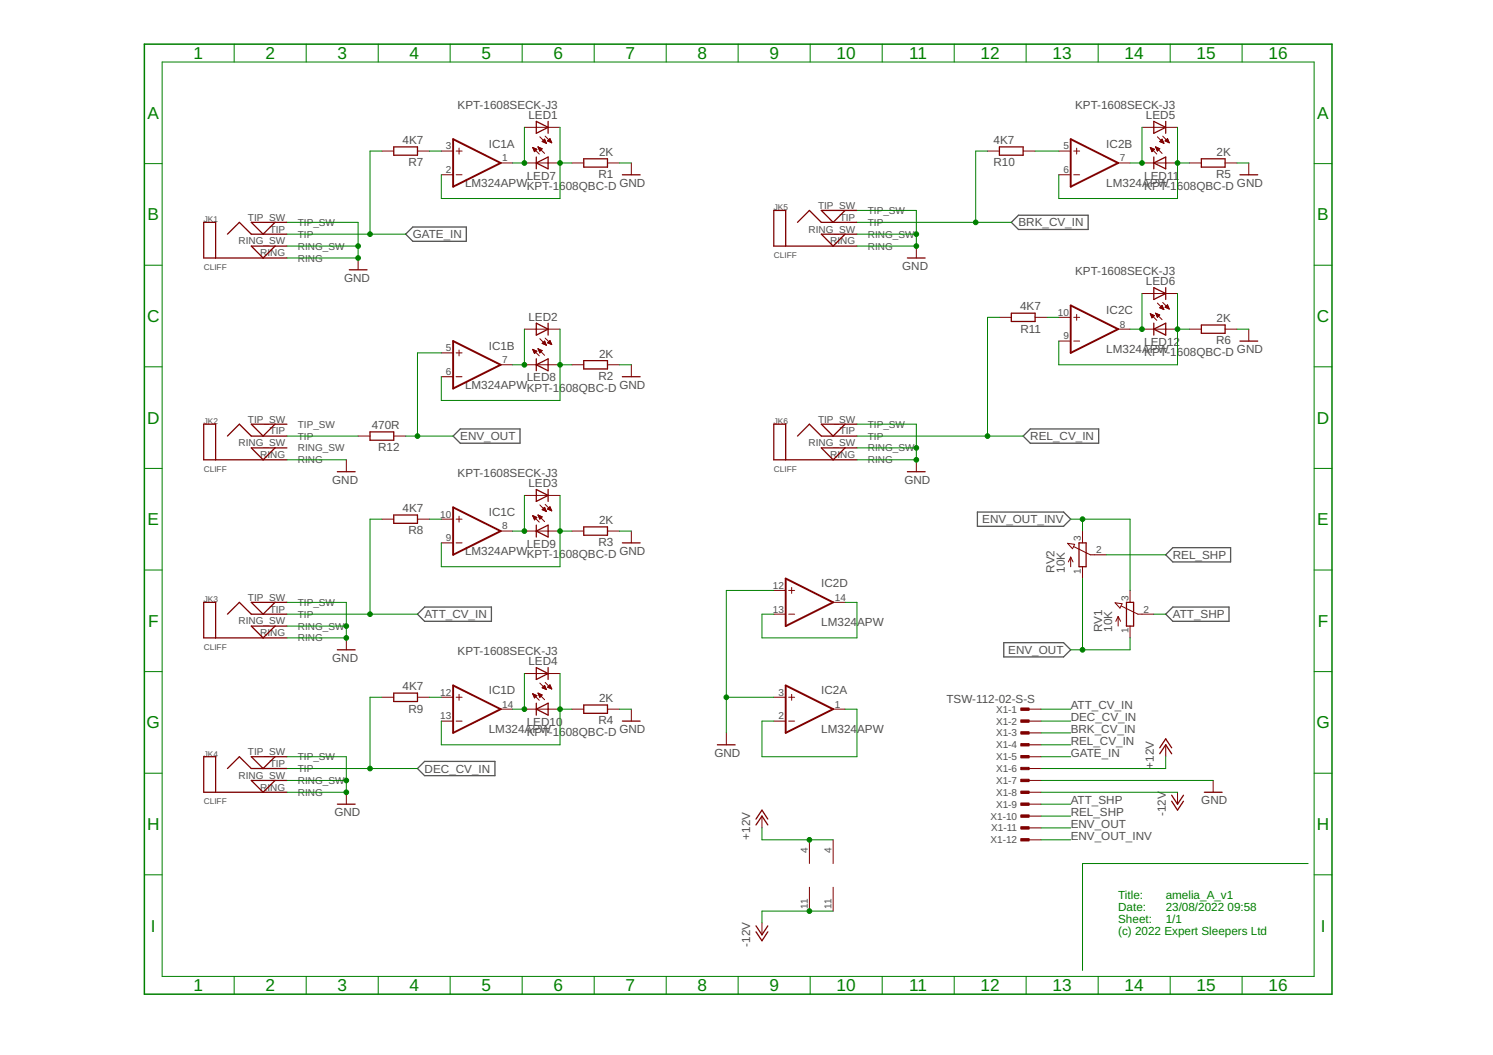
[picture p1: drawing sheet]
<svg xmlns="http://www.w3.org/2000/svg" width="297mm" height="210mm" viewBox="0 0 297 210" stroke-linecap="round" stroke-linejoin="round" font-family="sans-serif">
<path d="M82.1 45.2h10.7v2.8h-10.7l-1.4-1.4zM201.2 44.2l1.4-1.4h13.9v2.9h-13.9zM90.1 86.8l1.5-1.5h11.9v2.9h-11.9zM205 85.3h13.6v2.9h-13.6l-1.4-1.4zM194.5 101.9h17.1l1.4 1.4-1.4 1.4h-17.1zM231.9 110.4l1.4-1.4h11.5v2.8h-11.5zM83.1 122.2l1.4-1.4h13.3v2.8h-13.3zM199.7 127.9h11.9l1.4 1.4-1.4 1.4h-11.9zM233.3 120.8h11.2v2.8h-11.2l-1.4-1.4zM83.1 152.9l1.4-1.4h14v2.8h-14z" fill="none" stroke="#505050" stroke-width=".25"/>
<g fill="none" stroke="#800000" stroke-width=".25">
<path d="M78.3 29.2h4.8v1.7h-4.8zM106.7 24.2l2.4 1.1-2.4 1.2zM106.7 32.4l2.4-1.2v2.4zM106.7 31.2v2.4M109.1 24.2v2.3M116.1 31.6h4.8v1.7h-4.8zM123.8 34.8h3.6M198.8 29.2h4.8v1.7h-4.8zM229.6 32.4l2.3-1.2v2.4zM229.6 24.2l2.3 1.1-2.3 1.2zM229.6 31.2v2.4M231.9 24.2v2.3"/>
<path d="M239 31.6h4.7v1.7h-4.7zM246.7 34.8h3.5M42.9 51.3v-7.1h-2.4v7.1h16.6M45.3 46.6l2.3-2.4 2.4 2.4h7.1M54.7 49l-2.4 2.3-2.3-2.3h7.1M54.7 44.2l-2.4 2.4-2.3-2.4h7.1M69.5 53.7h3.5M156.3 49v-7.1h-2.4v7.1h16.6M158.7 44.2l2.3-2.3 2.4 2.3h7.1M168.1 41.9l-2.3 2.3-2.4-2.3h7.1M168.1 46.6l-2.3 2.4-2.4-2.4h7.1M180.5 51.3h3.6"/>
<path d="M229.6 57.2l2.3 1.2-2.3 1.2zM231.9 57.2v2.4M106.7 72.6l2.4-1.2v2.4zM106.7 64.3l2.4 1.2-2.4 1.2zM106.7 71.4v2.4M109.1 64.3v2.4M116.1 71.8h4.8v1.6h-4.8zM123.8 75h3.6M201.2 62.3h4.7v1.7h-4.7zM229.6 65.5l2.3-1.2v2.4zM229.6 64.3v2.4M239 64.7h4.7v1.6h-4.7z"/>
<path d="M246.7 67.9h3.5M42.9 91.5v-7.1h-2.4v7.1h16.6M45.3 86.8l2.3-2.4 2.4 2.4h7.1M54.7 84.4l-2.4 2.4-2.3-2.4h7.1M54.7 89.1l-2.4 2.4-2.3-2.4h7.1M67.1 93.9h3.6M73.6 85.9h4.7v1.7h-4.7zM106.7 97.4l2.4 1.2-2.4 1.2zM109.1 97.4v2.4M156.3 91.5v-7.1h-2.4v7.1h16.6M158.7 86.8l2.3-2.4 2.4 2.4h7.1M168.1 84.4l-2.3 2.4-2.4-2.4h7.1"/>
<path d="M168.1 89.1l-2.3 2.4-2.4-2.4h7.1M180.5 93.9h3.6M54.7 119.8l-2.4 2.4-2.3-2.4h7.1M78.3 102.5h4.8v1.6h-4.8zM106.7 105.7l2.4-1.2v2.3zM106.7 104.5v2.3M116.1 104.8h4.8v1.7h-4.8zM123.8 108h3.6M214.7 108h1.4v4.8h-1.4zM224.1 119.8h1.4v4.8h-1.4zM42.9 126.9v-7.1h-2.4v7.1h16.6M45.3 122.2l2.3-2.4 2.4 2.4h7.1"/>
<path d="M54.7 124.6l-2.4 2.3-2.3-2.3h7.1M67.1 129.3h3.6M78.3 137.9h4.8v1.7h-4.8zM106.7 132.8l2.4 1.2-2.4 1.2zM106.7 139.9v2.4M109.1 132.8v2.4M42.9 157.6v-7h-2.4v7h16.6M45.3 152.9l2.3-2.3 2.4 2.3h7.1M54.7 150.6l-2.4 2.3-2.3-2.3h7.1M54.7 155.3l-2.4 2.3-2.3-2.3h7.1M67.1 160h3.6M106.7 141.1l2.4-1.2v2.4z"/>
<path d="M116.1 140.3h4.8v1.6h-4.8zM123.8 143.5h3.6M142.7 148.2h3.6M230.7 150l1.2-1.8 1.2 1.8M230.7 148.8l1.2-1.8 1.2 1.8M233.1 158.2l1.2 1.8 1.2-1.8M233.1 159.4l1.2 1.8 1.2-1.8M239.6 157.6h3.5M150.4 164.1l1.2-1.7 1.2 1.7M150.4 163l1.2-1.8 1.2 1.8M150.4 184.2l1.2 1.8 1.2-1.8M150.4 185.4l1.2 1.8 1.2-1.8"/>
</g>
<g fill="none" stroke="#800000" stroke-width=".2">
<path d="M76 30.1h2.3M83.1 30.1h2.3M87.8 30.1h2.3M87.8 34.8h2.3M90.7 30.1h1.2M90.7 34.8h1.2M91.3 29.5v1.1M99.6 32.4h2.4M104.3 25.3h7.1M104.3 32.4h7.1M106 29.3l1.3 1.3M106 29.3l.8 .4"/>
<path d="M106 29.3l.3 .9 .5-.5M106 29.4h.1M106 29.5h.3M106.1 29.6h.5M106.1 29.7h.7M106.2 29.8h.5M106.2 29.9h.4M106.3 30h.2M106.3 30.1h.1M107 29.2l1.4 1.3M107 29.2l.9 .4M107 29.2l.4 .9"/>
<path d="M107.1 29.3h.1M107.1 29.4h.3M107.2 29.5h.4M107.2 29.6h.7M107.3 29.7h.5M107.3 29.8h.4M107.3 29.9h.2M107.4 30h.1M107.4 27.2l1.3 1.3M107.9 28.2l.8 .3M107.9 29.6l-.5 .5M107.9 28.2h.6"/>
<path d="M108 28h.5M108.1 27.9h.4M108.1 28.3h.5M108.2 27.8h.2M108.3 27.7h.1M108.4 27.7l-.5 .5M108.4 27.7l.3 .8M108.4 28.4h.2M108.5 27.1l1.3 1.3M108.6 28.5h.1M108.9 28h.7M108.9 28l.9 .4"/>
<path d="M109.1 27.9h.5M109.2 27.8h.3M109.2 28.2h.5M109.3 27.7h.2M109.4 27.6h.1M109.4 27.6l-.5 .4M109.4 27.6l.4 .8M109.5 28.3h.2M109.7 28.4h.1M113.8 32.4h2.3M120.9 32.4h2.3M125.6 32.4v2.4"/>
<path d="M196.5 30.1h2.3M203.6 30.1h2.3M210.7 30.1h2.3M210.7 34.8h2.3M213.6 30.1h1.2M213.6 34.8h1.2M214.2 29.5v1.1M222.5 32.4h2.3M227.2 25.3h7.1M227.2 32.4h7.1M228.9 29.3l1.2 1.3M228.9 29.4h.1"/>
<path d="M228.9 29.3l.8 .4M228.9 29.3l.3 .9 .5-.5M228.9 29.5h.3M229 29.6h.4M229 29.7h.7M229 29.8h.6M229.1 29.9h.3M229.2 30h.1M229.2 30.1h.1M229.9 29.2l1.3 1.3M229.9 29.2l.8 .4M229.9 29.2l.4 .9"/>
<path d="M229.9 29.3h.1M230 29.4h.3M230 29.5h.5M230.1 29.6h.6M230.1 29.7h.5M230.2 29.8h.3M230.2 29.9h.2M230.3 30h.1M230.3 27.2l1.3 1.3M230.7 28.2l.9 .3M230.7 28.2h.7M230.7 29.6l-.4 .5"/>
<path d="M230.8 28h.6M231 27.9h.3M231 28.3h.5M231.1 27.8h.2M231.2 27.7h.1M231.2 27.7l-.5 .5M231.2 27.7l.4 .8M231.2 28.4h.3M231.3 27.1l1.3 1.3M231.5 28.5h.1M231.8 28h.7M231.9 27.9h.5"/>
<path d="M232 27.8h.4M232.1 28.2h.4M232.1 27.7h.2M232.2 27.6h.1M232.3 27.6l-.5 .4 .8 .4M232.3 27.6l.3 .8M232.3 28.3h.3M232.6 28.4h.1M236.6 32.4h2.4M243.7 32.4h2.4M248.5 32.4v2.4M71.2 51.3v2.4"/>
<path d="M182.3 49v2.3M227.2 58.4h7.1M87.8 70.2h2.3M87.8 75h2.3M90.7 70.2h1.2M90.7 75h1.2M91.3 69.6v1.2M99.6 72.6h2.4M104.3 65.5h7.1M104.3 72.6h7.1M106 69.5l1.3 1.3M106 69.5l.8 .4-.5 .4z"/>
<path d="M106 69.5h.1M106 69.6h.3M106.1 69.7h.4M106.1 69.8h.7M106.2 70h.5M106.2 70.1h.4M106.3 70.2h.2M106.3 70.3h.1M107 69.4l1.4 1.3M107 69.4l.9 .3M107 69.4l.4 .8 .5-.5M107.1 69.4h.1"/>
<path d="M107.1 69.5h.3M107.1 69.6h.5M107.2 69.7h.7M107.3 69.8h.5M107.3 70h.4M107.3 70.1h.2M107.4 70.2h.1M107.4 67.4l1.3 1.3M107.9 68.3l.8 .4M107.9 68.3l.5-.4 .3 .8M107.9 68.3h.6M108 68.2h.5"/>
<path d="M108.1 68.4h.5M108.1 68.1h.4M108.2 68h.2M108.3 67.9h.1M108.4 68.5h.2M108.5 67.3l1.3 1.3M108.6 68.6h.1M108.9 68.2h.7M109.1 68.1h.5M109.2 68h.3M109.2 68.3h.5M109.3 67.9h.2"/>
<path d="M109.4 67.8h.1M109.4 67.7l.4 .9-.9-.4zM109.4 68.4h.3M109.7 68.5h.1M113.8 72.6h2.3M120.9 72.6h2.3M125.6 72.6v2.4M198.8 63.1h2.4M205.9 63.1h2.4M210.7 63.1h2.3M210.7 67.9h2.3M213.6 63.1h1.2"/>
<path d="M213.6 67.9h1.2M214.2 62.5v1.2M222.5 65.5h2.3M227.2 65.5h7.1M228.9 62.4l1.2 1.3M228.9 62.4l.8 .4-.5 .4zM228.9 62.5h.1M228.9 62.6h.4M229 62.7h.5M229 62.8h.6M229.1 62.9h.4M229.1 63h.3"/>
<path d="M229.2 63.1h.1M229.9 62.3l1.3 1.3M229.9 62.3l.8 .4-.4 .4zM229.9 62.4h.2M230 62.5h.3M230 62.6h.6M230.1 62.7h.6M230.1 62.8h.5M230.2 62.9h.3M230.2 63h.2M230.3 60.3l1.3 1.3M230.7 61.2l.5-.4 .4 .8z"/>
<path d="M230.8 61.3h.6M230.8 61.2h.6M230.9 61.1h.4M231 60.9h.3M231.1 61.4h.4M231.1 60.8h.1M231.3 60.2l1.3 1.3M231.3 61.5h.2M231.8 61.1l.5-.5 .3 .9zM231.9 61.1h.6M231.9 61.2h.6M232 60.9h.4"/>
<path d="M232.1 60.8h.2M232.2 61.3h.3M232.2 60.7h.1M232.4 61.4h.2M236.6 65.5h2.4M243.7 65.5h2.4M248.5 65.5v2.4M68.9 91.5v2.4M71.2 86.8h2.4M78.3 86.8h2.4M104.3 98.6h7.1M182.3 91.5v2.4"/>
<path d="M76 103.3h2.3M83.1 103.3h2.3M87.8 103.3h2.3M87.8 108h2.3M90.7 103.3h1.2M90.7 108h1.2M91.3 102.7v1.2M99.6 105.7h2.4M104.3 105.7h7.1M106 102.6l1.3 1.3M106 102.6l.8 .3-.5 .5M106 102.6l.3 .8"/>
<path d="M106 102.6h.1M106 102.7h.4M106.1 102.9h.5M106.2 103h.6M106.2 103.1h.5M106.2 103.2h.4M106.3 103.3h.1M106.3 103.4h.1M107 102.5l1.4 1.3M107 102.5l.9 .3-.5 .5zM107.1 102.5h.1M107.1 102.6h.3"/>
<path d="M107.2 102.7h.5M107.2 102.9h.6M107.3 103h.4M107.3 103.1h.3M107.4 103.2h.1M107.4 100.5l1.3 1.3M107.9 101.4l.5-.5 .3 .9zM107.9 101.4h.7M108 101.3h.5M108.1 101.2h.4M108.2 101.5h.4M108.2 101.1h.2"/>
<path d="M108.3 101h.1M108.4 101.6h.2M108.5 100.4l1.3 1.2M108.9 101.3l.5-.5 .4 .8zM109 101.3h.6M109 101.2h.6M109.1 101.1h.4M109.2 101h.3M109.3 101.4h.4M109.3 100.9h.1M109.5 101.5h.2M113.8 105.7h2.3"/>
<path d="M120.9 105.7h2.3M125.6 105.7v2.3M153.9 117.5h2.4M156.9 117.5h1.2M157.5 116.9v1.2M165.8 119.8h2.3M212.4 108.1l1.4 .2-.4 .9zM213 110.8v2M213 110.8l-.4 1M213 110.8l.5 1M213.6 108.8l3.3 1.6h3.2M215.4 105.7v2.3"/>
<path d="M215.4 112.8v2.3M221.8 119.9l1.4 .2-.4 .9zM224.8 117.5v2.3M68.9 126.9v2.4M76 138.7h2.3M83.1 138.7h2.3M87.8 138.7h2.3M90.7 138.7h1.2M91.3 138.2v1.1M104.3 134h7.1M106 138l1.3 1.3M106 138l.8 .4"/>
<path d="M106 138l.3 .9 .5-.5M106 138.1h.1M106 138.2h.3M106.1 138.3h.5M106.2 138.4h.6M106.2 138.5h.5M106.2 138.6h.4M106.3 138.7h.2M106.3 138.8h.1M107 137.9l1.4 1.3M107 137.9l.9 .4-.5 .4M107 137.9l.4 .8"/>
<path d="M107.1 138h.1M107.1 138.1h.3M107.2 138.2h.5M107.2 138.3h.6M107.3 138.4h.4M107.3 138.5h.3M107.4 138.6h.1M107.4 138.7h.1M107.4 135.9l1.3 1.3M107.9 136.8l.5-.4 .3 .8zM107.9 136.9h.7M108 136.7h.5"/>
<path d="M108.1 136.6h.4M108.2 137h.4M108.2 136.5h.2M108.3 136.4h.1M108.4 137.1h.2M108.5 135.8l1.3 1.3M108.7 137.2h.1M109 136.7h.6M109 136.6h.6M109.1 136.5h.4M109.2 136.9h.5M109.3 136.4h.2"/>
<path d="M109.4 136.3h.1M109.4 136.2l.4 .9-.9-.4zM109.5 137h.2M109.7 137.1h.1M153.9 138.7h2.4M153.9 122.2h2.4M156.9 138.7h1.2M156.9 122.2h1.2M157.5 138.2v1.1M222.5 122.7v1.9M222.5 122.7l-.5 .9M222.5 122.7l.4 .9"/>
<path d="M223.1 120.6l3.3 1.6h3.2M224.8 124.6v2.3M68.9 157.6v2.4M87.8 143.5h2.3M90.7 143.5h1.2M99.6 141.1h2.4M104.3 141.1h7.1M113.8 141.1h2.3M120.9 141.1h2.3M125.6 141.1v2.4M144.5 145.8v2.4M153.9 143.5h2.4"/>
<path d="M156.9 143.5h1.2M165.8 141.1h2.3M204.7 143.5h2.4M204.7 141.1h2.4M204.7 145.8h2.4M204.7 148.2h2.4M204.7 150.6h2.4M204.7 152.9h2.4M204.7 155.3h2.4M204.7 157.6h2.4M204.7 160h2.4M231.9 148.2v2.4"/>
<path d="M234.3 157.6v2.4M241.4 155.3v2.3M151.6 162.4v2.3M161 167.1v4.7M161 176.5v4.8M165.8 167.1v4.7M165.8 176.5v4.8M204.7 162.4h2.4M204.7 164.7h2.4M204.7 167.1h2.4M151.6 183.6v2.4"/>
</g>
<path d="M90.1 27.7l9.5 4.7-9.5 4.7zM213 27.7l9.5 4.7-9.5 4.7zM90.1 67.9l9.5 4.7-9.5 4.7zM213 60.8l9.5 4.7-9.5 4.7zM90.1 100.9l9.5 4.8-9.5 4.7zM156.3 115.1l9.5 4.7-9.5 4.8zM90.1 136.4l9.5 4.7-9.5 4.7zM156.3 136.4l9.5 4.7-9.5 4.7z" fill="none" stroke="#800000" stroke-width=".38"/>
<g fill="#800000" stroke="#800000" stroke-width=".2">
<path d="M203.1 140.9h1.6v.4h-1.6z"/>
<path d="M203.1 143.2h1.6v.5h-1.6z"/>
<path d="M203.1 145.6h1.6v.4h-1.6z"/>
<path d="M203.1 148h1.6v.4h-1.6z"/>
<path d="M203.1 150.3h1.6v.5h-1.6z"/>
<path d="M203.1 152.7h1.6v.4h-1.6z"/>
<path d="M203.1 155h1.6v.5h-1.6z"/>
<path d="M203.1 157.4h1.6v.5h-1.6z"/>
<path d="M203.1 159.8h1.6v.4h-1.6z"/>
<path d="M203.1 162.1h1.6v.5h-1.6z"/>
<path d="M203.1 164.5h1.6v.5h-1.6z"/>
<path d="M203.1 166.9h1.6v.4h-1.6z"/>
</g>
<path d="M28.7 8.8h236.3v189h-236.3z" fill="none" stroke="#008000" stroke-width=".3"/>
<g fill="none" stroke="#008000" stroke-width=".2">
<path d="M32.3 12.3h229.2v182h-229.2zM46.6 8.8v3.5M60.9 8.8v3.5M75.2 8.8v3.5M89.6 8.8v3.5M103.9 8.8v3.5M118.2 8.8v3.5M132.5 8.8v3.5M146.9 8.8v3.5M161.2 8.8v3.5M175.5 8.8v3.5M189.8 8.8v3.5"/>
<path d="M204.2 8.8v3.5M218.5 8.8v3.5M232.8 8.8v3.5M247.1 8.8v3.5M28.7 32.6h3.6M76 30.1h-2.4v16.5M85.4 30.1h2.4M104.3 25.3v7.1h-2.3M111.4 32.4h2.4M111.4 25.3v14.2h-23.6v-4.7M123.2 32.4h2.4M196.5 30.1h-2.4v14.1"/>
<path d="M205.9 30.1h4.8M227.2 25.3v7.1h-2.4M234.3 32.4h2.3M234.3 25.3v14.2h-23.6v-4.7M246.1 32.4h2.4M261.5 32.6h3.5M28.7 52.8h3.6M57.1 49h14.1M57.1 46.6h23.6M57.1 44.2h14.1v7.1h-14.1M170.5 41.9h11.8v7.1h-11.8M170.5 46.6h11.8"/>
<path d="M170.5 44.2h30.7M227.2 58.4v7.1h-2.4M234.3 58.4v14.2h-23.6v-4.7M261.5 52.8h3.5M28.7 73h3.6M87.8 70.2h-4.7v16.6M104.3 65.5v7.1h-2.3M111.4 72.6h2.4M111.4 65.5v14.2h-23.6v-4.7M123.2 72.6h2.4M198.8 63.1h-2.3v23.7M208.3 63.1h2.4"/>
<path d="M234.3 65.5h2.3M246.1 65.5h2.4M261.5 73h3.5M28.7 93.2h3.6M57.1 91.5h11.8M57.1 86.8h14.1M80.7 86.8h9.4M104.3 98.6v7.1h-2.3M111.4 98.6v14.2h-23.6v-4.8M170.5 84.4h11.8v7.1h-11.8M170.5 89.1h11.8M170.5 86.8h33.1"/>
<path d="M261.5 93.2h3.5M28.7 113.4h3.6M57.1 119.8h11.8v7.1h-11.8M76 103.3h-2.4v18.9M85.4 103.3h2.4M111.4 105.7h2.4M123.2 105.7h2.4M153.9 117.5h-9.4v28.3M168.1 119.8h2.4v7.1h-18.9v-4.7h2.3M213 103.3h11.8v14.2M215.4 103.3v2.4M215.4 115.1v14.2"/>
<path d="M220.1 110.4h11.8M261.5 113.4h3.5M28.7 133.6h3.6M57.1 124.6h11.8M57.1 122.2h26M76 138.7h-2.4v14.2M85.4 138.7h2.4M104.3 134v7.1h-2.3M111.4 134v14.2h-23.6v-4.7M144.5 138.7h9.4M224.8 126.9v2.4h-11.8M229.6 122.2h2.3"/>
<path d="M261.5 133.6h3.5M28.7 153.8h3.6M57.1 150.6h11.8v7h-11.8M57.1 155.3h11.8M57.1 152.9h26M111.4 141.1h2.4M123.2 141.1h2.4M168.1 141.1h2.4v9.5h-18.9v-7.1h2.3M207.1 157.6h27.2M207.1 155.3h34.3M207.1 150.6h5.9M207.1 141.1h5.9"/>
<path d="M207.1 143.5h5.9M207.1 148.2h5.9M207.1 145.8h5.9M207.1 160h5.9M231.9 150.6v2.3h-24.8M261.5 153.8h3.5M28.7 174.1h3.6M151.6 164.7v2.4h14.2M207.1 167.1h5.9M207.1 164.7h5.9M207.1 162.4h5.9M260.3 171.8h-44.9v21.3"/>
<path d="M261.5 174.1h3.5M46.6 194.3v3.5M60.9 194.3v3.5M75.2 194.3v3.5M89.6 194.3v3.5M103.9 194.3v3.5M118.2 194.3v3.5M132.5 194.3v3.5M146.9 194.3v3.5M161.2 194.3v3.5M165.8 181.3h-14.2v2.3M175.5 194.3v3.5"/>
<path d="M189.8 194.3v3.5M204.2 194.3v3.5M218.5 194.3v3.5M232.8 194.3v3.5M247.1 194.3v3.5"/>
</g>
<g fill="#008000" stroke="#008000" stroke-width=".2">
<circle cx="182.3" cy="91.5" r=".47"/>
<circle cx="182.3" cy="89.1" r=".47"/>
<circle cx="182.3" cy="49" r=".47"/>
<circle cx="182.3" cy="46.6" r=".47"/>
<circle cx="144.5" cy="138.7" r=".47"/>
<circle cx="71.2" cy="51.3" r=".47"/>
<circle cx="71.2" cy="49" r=".47"/>
<circle cx="68.9" cy="126.9" r=".47"/>
<circle cx="68.9" cy="124.6" r=".47"/>
<circle cx="68.9" cy="157.6" r=".47"/>
<circle cx="68.9" cy="155.3" r=".47"/>
<circle cx="227.2" cy="65.5" r=".47"/>
<circle cx="234.3" cy="65.5" r=".47"/>
<circle cx="227.2" cy="32.4" r=".47"/>
<circle cx="234.3" cy="32.4" r=".47"/>
<circle cx="161" cy="181.3" r=".47"/>
<circle cx="161" cy="167.1" r=".47"/>
<circle cx="104.3" cy="32.4" r=".47"/>
<circle cx="111.4" cy="32.4" r=".47"/>
<circle cx="104.3" cy="72.6" r=".47"/>
<circle cx="111.4" cy="72.6" r=".47"/>
<circle cx="104.3" cy="105.7" r=".47"/>
<circle cx="111.4" cy="105.7" r=".47"/>
<circle cx="111.4" cy="141.1" r=".47"/>
<circle cx="104.3" cy="141.1" r=".47"/>
<circle cx="73.6" cy="152.9" r=".47"/>
<circle cx="73.6" cy="46.6" r=".47"/>
<circle cx="73.6" cy="122.2" r=".47"/>
<circle cx="194.1" cy="44.2" r=".47"/>
<circle cx="83.1" cy="86.8" r=".47"/>
<circle cx="215.4" cy="129.3" r=".47"/>
<circle cx="196.5" cy="86.8" r=".47"/>
<circle cx="215.4" cy="103.3" r=".47"/>
</g>
<g font-size="3.4" fill="#008000">
<text x="38.5" y="11.8">1</text>
<text x="52.8" y="11.8">2</text>
<text x="67.1" y="11.8">3</text>
<text x="81.4" y="11.8">4</text>
<text x="95.8" y="11.8">5</text>
<text x="110.1" y="11.8">6</text>
<text x="124.4" y="11.8">7</text>
<text x="138.7" y="11.8">8</text>
<text x="153.1" y="11.8">9</text>
<text x="166.4" y="11.8">10</text>
<text x="180.9" y="11.8">11</text>
<text x="195.1" y="11.8">12</text>
<text x="209.4" y="11.8">13</text>
<text x="223.7" y="11.8">14</text>
<text x="238.1" y="11.8">15</text>
<text x="252.4" y="11.8">16</text>
<text x="29.4" y="23.6">A</text>
<text x="262.1" y="23.6">A</text>
<text x="29.4" y="43.9">B</text>
<text x="262.1" y="43.9">B</text>
<text x="29.3" y="64.1">C</text>
<text x="262" y="64.1">C</text>
<text x="29.3" y="84.3">D</text>
<text x="262" y="84.3">D</text>
<text x="29.4" y="104.5">E</text>
<text x="262.1" y="104.5">E</text>
<text x="29.5" y="124.7">F</text>
<text x="262.2" y="124.7">F</text>
<text x="29.2" y="144.9">G</text>
<text x="261.9" y="144.9">G</text>
<text x="29.3" y="165.1">H</text>
<text x="262" y="165.1">H</text>
<text x="30" y="185.4">I</text>
<text x="262.8" y="185.4">I</text>
<text x="38.5" y="197.2">1</text>
<text x="52.8" y="197.2">2</text>
<text x="67.1" y="197.2">3</text>
<text x="81.4" y="197.2">4</text>
<text x="95.8" y="197.2">5</text>
<text x="110.1" y="197.2">6</text>
<text x="124.4" y="197.2">7</text>
<text x="138.7" y="197.2">8</text>
<text x="153.1" y="197.2">9</text>
<text x="166.4" y="197.2">10</text>
<text x="180.9" y="197.2">11</text>
<text x="195.1" y="197.2">12</text>
<text x="209.4" y="197.2">13</text>
<text x="223.7" y="197.2">14</text>
<text x="238.1" y="197.2">15</text>
<text x="252.4" y="197.2">16</text>
</g>
<g font-size="2.3" fill="#505050">
<text x="91" y="21.7">KPT-1608SECK-J3</text>
<text x="105.1" y="23.7">LED1</text>
<text x="213.9" y="21.7">KPT-1608SECK-J3</text>
<text x="228" y="23.7">LED5</text>
<text x="80.1" y="28.6">4K7</text>
<text x="97.2" y="29.5">IC1A</text>
<text x="197.7" y="28.6">4K7</text>
<text x="220.1" y="29.5">IC2B</text>
<text x="81.3" y="33.1">R7</text>
<text x="104.8" y="35.7">LED7</text>
<text x="119.1" y="35.5">R1</text>
<text x="119.2" y="31">2K</text>
<text x="197.7" y="33.1">R10</text>
<text x="227.7" y="35.7">LED11</text>
<text x="241.9" y="35.5">R5</text>
<text x="242.1" y="31">2K</text>
<text x="92.5" y="37.1">LM324APW</text>
<text x="104.8" y="37.7">KPT-1608QBC-D</text>
<text x="123.2" y="37.1">GND</text>
<text x="220.1" y="37.1">LM324APW</text>
<text x="227.7" y="37.7">KPT-1608QBC-D</text>
<text x="246.1" y="37.1">GND</text>
<text x="82.1" y="47.4">GATE_IN</text>
<text x="202.6" y="45.1">BRK_CV_IN</text>
<text x="179.5" y="53.7">GND</text>
<text x="68.5" y="56">GND</text>
<text x="213.9" y="54.7">KPT-1608SECK-J3</text>
<text x="228" y="56.8">LED6</text>
<text x="105.1" y="63.8">LED2</text>
<text x="203" y="61.7">4K7</text>
<text x="220.1" y="62.5">IC2C</text>
<text x="242.1" y="64.1">2K</text>
<text x="97.2" y="69.6">IC1B</text>
<text x="119.2" y="71.2">2K</text>
<text x="203" y="66.2">R11</text>
<text x="220.1" y="70.2">LM324APW</text>
<text x="227.7" y="70.8">KPT-1608QBC-D</text>
<text x="227.7" y="68.8">LED12</text>
<text x="241.9" y="68.5">R6</text>
<text x="246.1" y="70.2">GND</text>
<text x="92.5" y="77.3">LM324APW</text>
<text x="104.8" y="77.9">KPT-1608QBC-D</text>
<text x="104.8" y="75.9">LED8</text>
<text x="119.1" y="75.6">R2</text>
<text x="123.2" y="77.3">GND</text>
<text x="74" y="85.3">470R</text>
<text x="75.2" y="89.8">R12</text>
<text x="91.6" y="87.6">ENV_OUT</text>
<text x="205" y="87.6">REL_CV_IN</text>
<text x="91" y="94.9">KPT-1608SECK-J3</text>
<text x="66.1" y="96.2">GND</text>
<text x="80.1" y="101.9">4K7</text>
<text x="105.1" y="96.9">LED3</text>
<text x="179.9" y="96.2">GND</text>
<text x="81.3" y="106.3">R8</text>
<text x="97.2" y="102.7">IC1C</text>
<text x="119.2" y="104.2">2K</text>
<text x="195.4" y="104.1">ENV_OUT_INV</text>
<text x="92.5" y="110.4">LM324APW</text>
<text x="104.8" y="111">KPT-1608QBC-D</text>
<text x="104.8" y="109">LED9</text>
<text x="119.1" y="108.7">R3</text>
<text x="123.2" y="110.4">GND</text>
<text x="209.8" y="113.9" transform="rotate(-90 209.8 113.9)">RV2</text>
<text x="211.8" y="113.9" transform="rotate(-90 211.8 113.9)">10K</text>
<text x="233.3" y="111.2">REL_SHP</text>
<text x="163.4" y="116.9">IC2D</text>
<text x="84.5" y="123">ATT_CV_IN</text>
<text x="163.4" y="124.6">LM324</text>
<text x="170.5" y="124.6">APW</text>
<text x="219.3" y="125.7" transform="rotate(-90 219.3 125.7)">RV1</text>
<text x="221.3" y="125.7" transform="rotate(-90 221.3 125.7)">10K</text>
<text x="233.3" y="123">ATT_SHP</text>
<text x="66.1" y="131.6">GND</text>
<text x="91" y="130.3">KPT-1608SECK-J3</text>
<text x="200.6" y="130.1">ENV_OUT</text>
<text x="80.1" y="137.3">4K7</text>
<text x="105.1" y="132.4">LED4</text>
<text x="81.3" y="141.8">R9</text>
<text x="97.2" y="138.1">IC1D</text>
<text x="119.2" y="139.7">2K</text>
<text x="163.4" y="138.1">IC2A</text>
<text x="188.3" y="139.9">TSW-112-02-S-S</text>
<text x="213" y="143.5">DEC_CV_IN</text>
<text x="213" y="141.1">ATT_CV_IN</text>
<text x="97.2" y="145.8">LM324APW</text>
<text x="104.8" y="146.4">KPT-1608QBC-D</text>
<text x="104.8" y="144.4">LED10</text>
<text x="119.1" y="144.1">R4</text>
<text x="123.2" y="145.8">GND</text>
<text x="163.4" y="145.8">LM324</text>
<text x="170.5" y="145.8">APW</text>
<text x="213" y="145.8">BRK_CV_IN</text>
<text x="213" y="148.2">REL_CV_IN</text>
<text x="84.5" y="153.7">DEC_CV_IN</text>
<text x="142.1" y="150.5">GND</text>
<text x="213" y="150.5">GATE_IN</text>
<text x="229.6" y="152.9" transform="rotate(-90 229.6 152.9)">+12V</text>
<text x="213" y="160">ATT_SHP</text>
<text x="239" y="160">GND</text>
<text x="66.5" y="162.4">GND</text>
<text x="149.2" y="167.1" transform="rotate(-90 149.2 167.1)">+12V</text>
<text x="213" y="164.7">ENV_OUT</text>
<text x="213" y="167.1">ENV_OUT_INV</text>
<text x="213" y="162.4">REL_SHP</text>
<text x="231.9" y="162.4" transform="rotate(-90 231.9 162.4)">-12V</text>
<text x="149.2" y="188.4" transform="rotate(-90 149.2 188.4)">-12V</text>
</g>
<g font-size="2.3" fill="#008000">
<text x="222.5" y="178.9">Title:</text>
<text x="231.9" y="178.9">amelia_A_v1</text>
<text x="222.5" y="181.3">Date:</text>
<text x="222.5" y="183.6">Sheet:</text>
<text x="222.5" y="186">(c) 2022 Expert Sleepers Ltd</text>
<text x="231.9" y="181.3">23/08/2022</text>
<text x="231.9" y="183.6">1/1</text>
<text x="244.2" y="181.3">09:58</text>
</g>
<g font-size="2" fill="#505050">
<text x="88.7" y="29.7">3</text>
<text x="211.6" y="29.7">5</text>
<text x="88.7" y="34.5">2</text>
<text x="99.9" y="32.1">1</text>
<text x="211.6" y="34.5">6</text>
<text x="222.8" y="32.1">7</text>
<text x="162.7" y="41.5">TIP_SW</text>
<text x="49.3" y="43.9">TIP_SW</text>
<text x="53.7" y="46.3">TIP</text>
<text x="59.2" y="47.3">TIP</text>
<text x="59.2" y="44.9">TIP_SW</text>
<text x="160.9" y="46.3">RING_SW</text>
<text x="167.1" y="43.9">TIP</text>
<text x="172.7" y="44.9">TIP</text>
<text x="172.7" y="47.3">RING_SW</text>
<text x="172.7" y="42.6">TIP_SW</text>
<text x="47.5" y="48.6">RING_SW</text>
<text x="51.8" y="51">RING</text>
<text x="59.2" y="52">RING</text>
<text x="59.2" y="49.7">RING_SW</text>
<text x="165.2" y="48.6">RING</text>
<text x="172.7" y="49.7">RING</text>
<text x="210.5" y="62.8">10</text>
<text x="222.8" y="65.2">8</text>
<text x="88.7" y="69.9">5</text>
<text x="211.6" y="67.5">9</text>
<text x="88.7" y="74.6">6</text>
<text x="99.9" y="72.3">7</text>
<text x="47.5" y="88.8">RING_SW</text>
<text x="49.3" y="84.1">TIP_SW</text>
<text x="53.7" y="86.4">TIP</text>
<text x="59.2" y="87.5">TIP</text>
<text x="59.2" y="89.8">RING_SW</text>
<text x="59.2" y="85.1">TIP_SW</text>
<text x="160.9" y="88.8">RING_SW</text>
<text x="162.7" y="84.1">TIP_SW</text>
<text x="167.1" y="86.4">TIP</text>
<text x="172.7" y="87.5">TIP</text>
<text x="172.7" y="89.8">RING_SW</text>
<text x="172.7" y="85.1">TIP_SW</text>
<text x="51.8" y="91.2">RING</text>
<text x="59.2" y="92.2">RING</text>
<text x="165.2" y="91.2">RING</text>
<text x="172.7" y="92.2">RING</text>
<text x="87.6" y="103">10</text>
<text x="88.7" y="107.7">9</text>
<text x="99.9" y="105.3">8</text>
<text x="215.1" y="107.7" transform="rotate(-90 215.1 107.7)">3</text>
<text x="218.1" y="110.1">2</text>
<text x="49.3" y="119.5">TIP_SW</text>
<text x="153.8" y="117.1">12</text>
<text x="166.1" y="119.5">14</text>
<text x="215.1" y="114.2" transform="rotate(-90 215.1 114.2)">1</text>
<text x="224.5" y="119.5" transform="rotate(-90 224.5 119.5)">3</text>
<text x="47.5" y="124.2">RING_SW</text>
<text x="53.7" y="121.9">TIP</text>
<text x="59.2" y="122.9">TIP</text>
<text x="59.2" y="125.3">RING_SW</text>
<text x="59.2" y="120.5">TIP_SW</text>
<text x="153.8" y="121.9">13</text>
<text x="224.5" y="126" transform="rotate(-90 224.5 126)">1</text>
<text x="227.5" y="121.9">2</text>
<text x="51.8" y="126.6">RING</text>
<text x="59.2" y="127.6">RING</text>
<text x="87.6" y="143.1">13</text>
<text x="87.6" y="138.4">12</text>
<text x="99.9" y="140.8">14</text>
<text x="154.9" y="143.1">2</text>
<text x="154.9" y="138.4">3</text>
<text x="166.1" y="140.8">1</text>
<text x="198.2" y="141.8">X1-1</text>
<text x="198.2" y="144.2">X1-2</text>
<text x="198.2" y="146.5">X1-3</text>
<text x="198.2" y="148.9">X1-4</text>
<text x="47.5" y="154.9">RING_SW</text>
<text x="49.3" y="150.2">TIP_SW</text>
<text x="53.7" y="152.6">TIP</text>
<text x="59.2" y="153.6">TIP</text>
<text x="59.2" y="156">RING_SW</text>
<text x="59.2" y="151.3">TIP_SW</text>
<text x="198.2" y="151.3">X1-5</text>
<text x="198.2" y="153.6">X1-6</text>
<text x="198.2" y="156">X1-7</text>
<text x="51.8" y="157.3">RING</text>
<text x="59.2" y="158.3">RING</text>
<text x="198.2" y="158.3">X1-8</text>
<text x="198.2" y="160.7">X1-9</text>
<text x="197.1" y="163.1">X1-10</text>
<text x="197.1" y="167.8">X1-12</text>
<text x="197.2" y="165.4">X1-11</text>
<text x="160.7" y="169.6" transform="rotate(-90 160.7 169.6)">4</text>
<text x="165.4" y="169.6" transform="rotate(-90 165.4 169.6)">4</text>
<text x="160.7" y="180.8" transform="rotate(-90 160.7 180.8)">11</text>
<text x="165.4" y="180.8" transform="rotate(-90 165.4 180.8)">11</text>
</g>
<g font-size="1.7" fill="#505050">
<text x="153.9" y="41.9">JK5</text>
<text x="40.5" y="44.2">JK1</text>
<text x="40.5" y="53.7">CLIFF</text>
<text x="153.9" y="51.3">CLIFF</text>
<text x="40.5" y="84.4">JK2</text>
<text x="153.9" y="84.4">JK6</text>
<text x="40.5" y="93.8">CLIFF</text>
<text x="153.9" y="93.8">CLIFF</text>
<text x="40.5" y="119.8">JK3</text>
<text x="40.5" y="129.3">CLIFF</text>
<text x="40.5" y="150.5">JK4</text>
<text x="40.5" y="160">CLIFF</text>
</g>
</svg>
